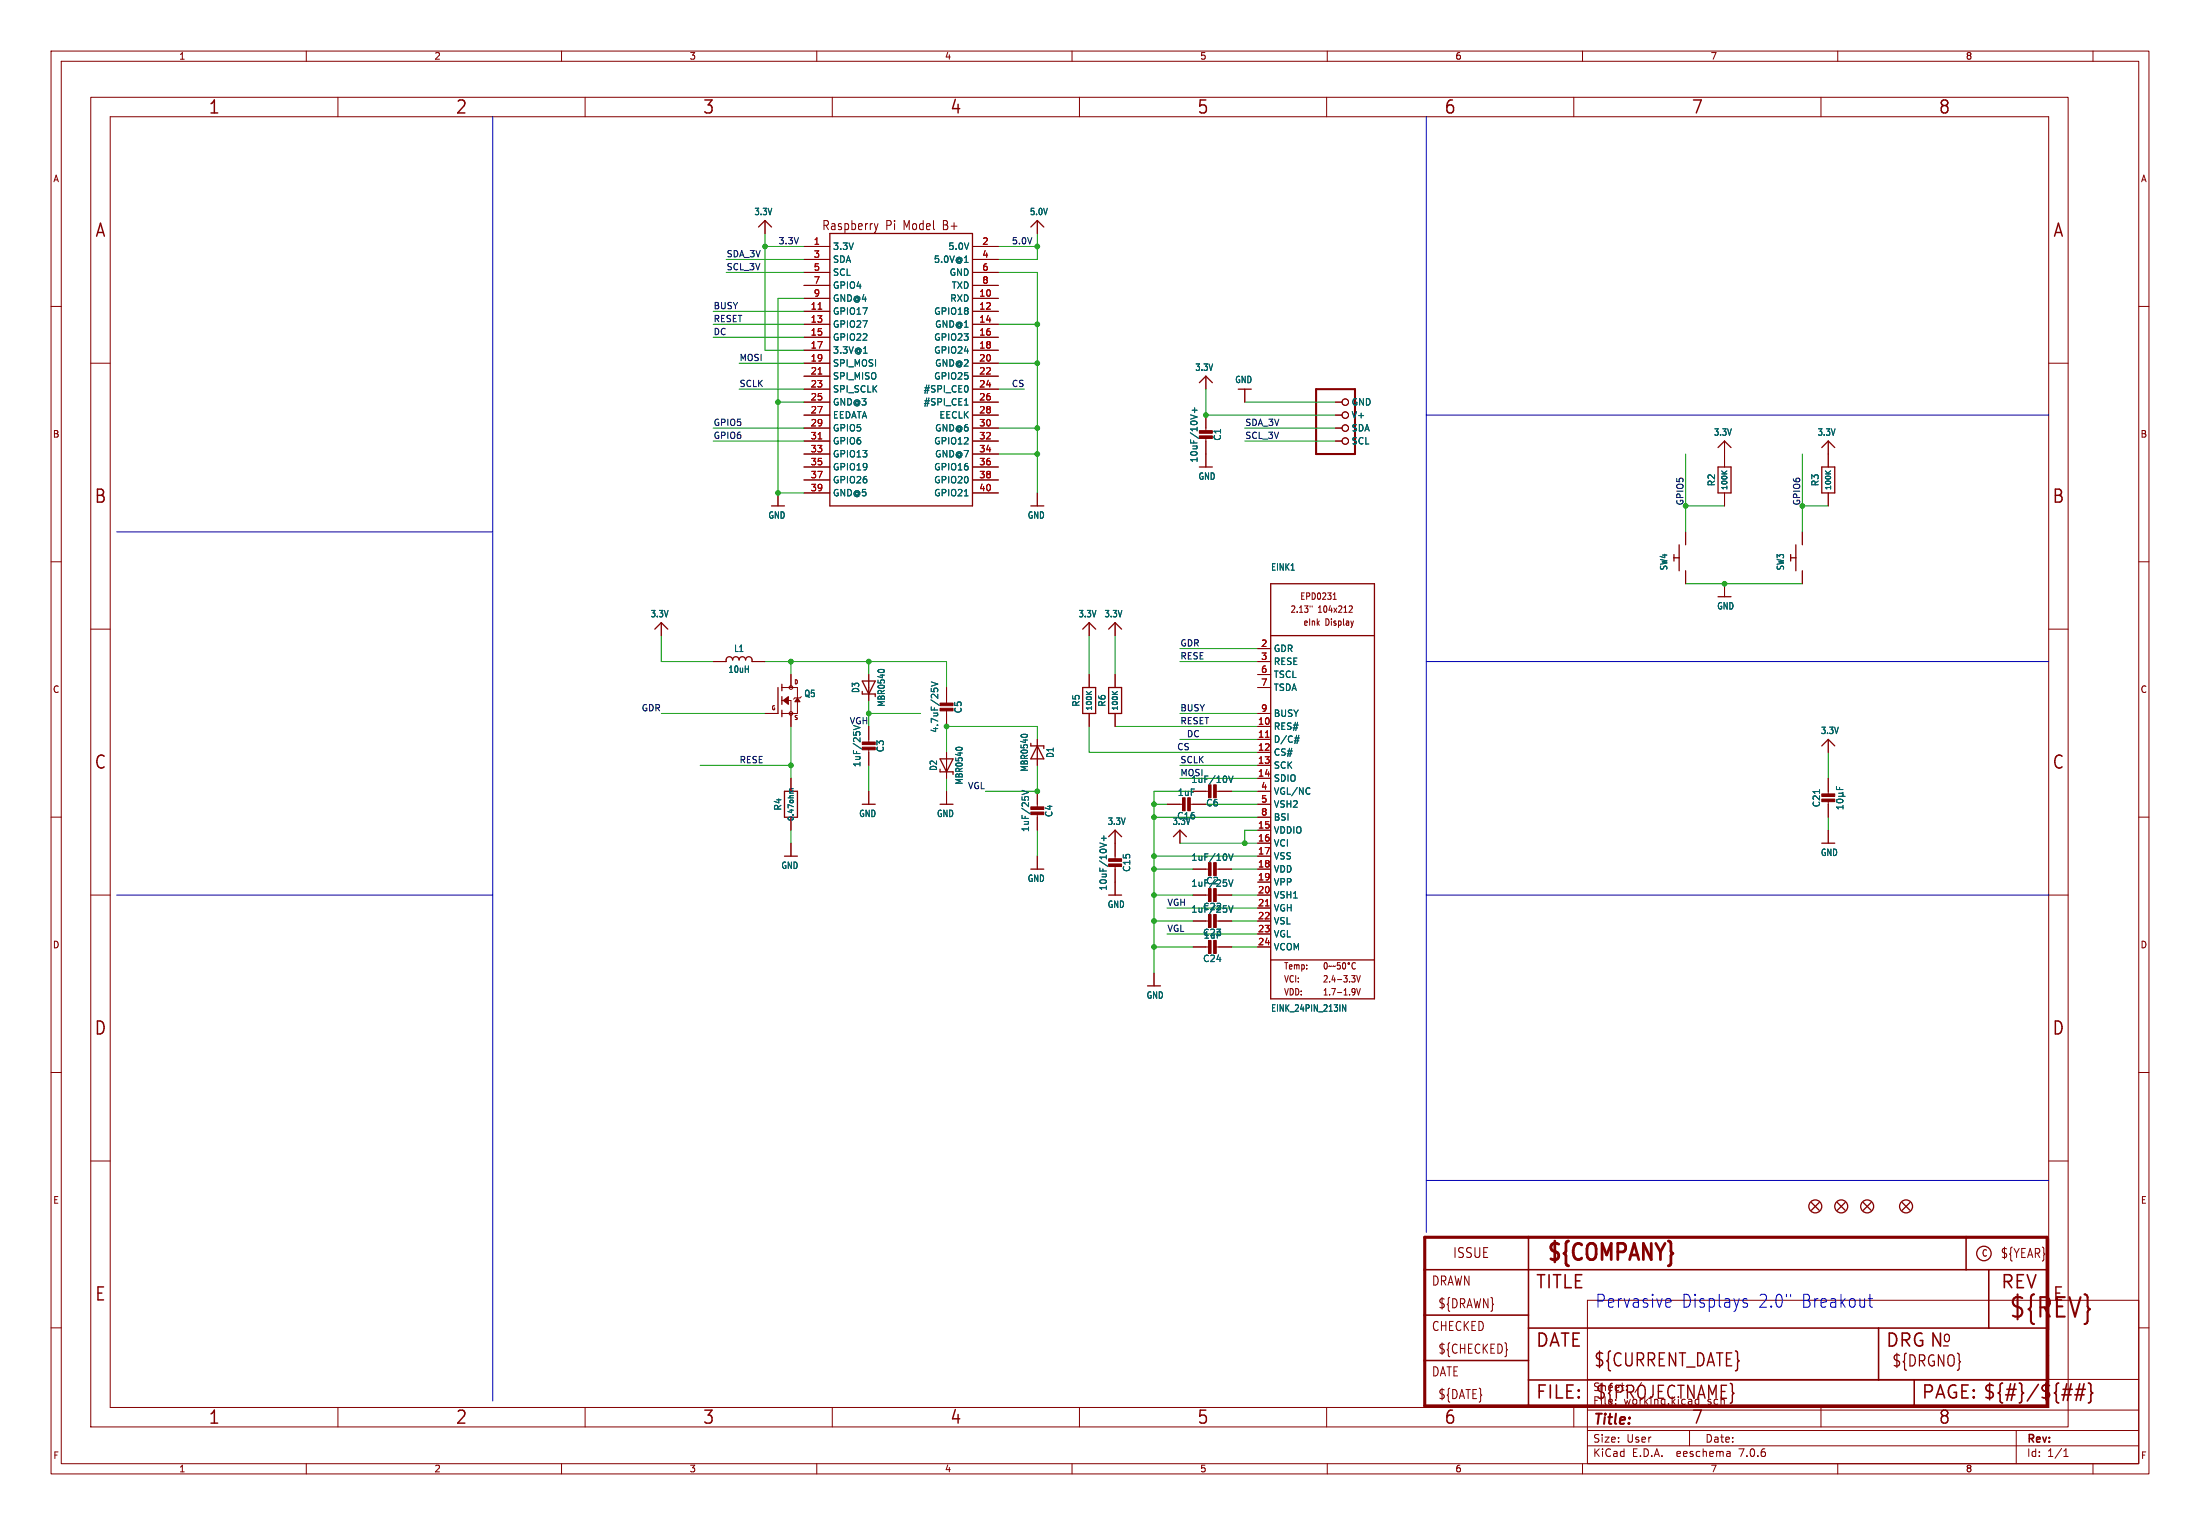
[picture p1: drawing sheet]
<svg xmlns="http://www.w3.org/2000/svg" width="431mm" height="299mm" viewBox="0 0 431 299" stroke-linecap="round" stroke-linejoin="round" font-family="sans-serif">
<g fill="none" stroke="#840000" stroke-width=".2">
<path d="M10 10h411v278.6h-411zM12 12h407v274.6h-407zM17.8 19.1h387.3v260.3h-387.3zM60 10v2M66.2 19.1v3.8M110 10v2M114.6 19.1v3.8M160 10v2M163 19.1v3.8M210 10v2M211.5 19.1v3.8M259.9 19.1v3.8"/>
<path d="M260 10v2M308.3 19.1v3.8M310 10v2M356.7 19.1v3.8M360 10v2M410 10v2M21.6 22.9h379.7v252.7h-379.7zM10 60h2M149.9 43.2v2.5M157.5 48.3h5.1M157.5 58.4h5.1M157.5 50.8h5.1"/>
<path d="M157.5 53.3h5.1M157.5 55.9h5.1M171.3 43.8l.3 1.2M171.6 45l-.2 .5M172 43.8l-.4 1.2M190.5 48.3h5.1M190.5 58.4h5.1M190.5 50.8h5.1M190.5 53.3h5.1M190.5 55.9h5.1M203.2 43.2v2.5M419 60h2"/>
<path d="M17.8 71.1h3.8M157.5 78.7h5.1M157.5 61h5.1M157.5 63.5h5.1M157.5 66h5.1M157.5 68.6h5.1M157.5 71.1h5.1M157.5 73.7h5.1M157.5 76.2h5.1M190.5 78.7h5.1M190.5 61h5.1M190.5 63.5h5.1"/>
<path d="M190.5 66h5.1M190.5 68.6h5.1M190.5 71.1h5.1M190.5 73.7h5.1M190.5 76.2h5.1M236.2 73.7v2.5M243.8 76.2v2.5M261.6 78.7h1.3M401.3 71.1h3.8M152.4 96.5v2.6M157.5 81.3h5.1M157.5 83.8h5.1"/>
<path d="M157.5 86.4h5.1M157.5 88.9h5.1M157.5 91.4h5.1M157.5 94h5.1M157.5 96.5h5.1M190.5 81.3h5.1M190.5 83.8h5.1M190.5 86.4h5.1M190.5 88.9h5.1M190.5 91.4h5.1M190.5 94h5.1M190.5 96.5h5.1"/>
<path d="M203.2 96.5v2.6M236.2 81.3v3.3M236.2 85.6v5.8M261.6 81.3h1.3M261.6 83.8h1.3M261.6 86.4h1.3M337.8 86.4v5M337.8 96.5v2.6M358.1 86.4v5M358.1 96.5v2.6M10 110h2M257 118.6v.3"/>
<path d="M261.2 117.4h.6M261.4 116.3l.1-.2v1.3M264.4 118.6l.4 .1 .1 .3-.7 .9h.7M330.2 104.1v2.6M330.2 111.8v2.5M337.8 114.3v2.5M353.1 104.1v2.6M353.1 111.8v2.5M419 110h2M17.8 123.2h3.8M129.5 121.9v2.6M139.7 129.5h2.5"/>
<path d="M147.3 129.5h2.6M149.9 139.7h2.5M153.2 134.6h3v5.1h-3M153.2 137.2h1.7v5M154.9 132.1v2.5M157 136.4l-.3 .3h-1l-.3 .2M170.2 132.1v5.1M185.4 134.6v3.3M185.4 138.9v3.3M213.4 121.9v2.6M213.4 132.1v2.5M213.4 139.7v2.5"/>
<path d="M218.4 121.9v2.6M218.4 132.1v2.5M218.4 139.7v2.5M246.4 127h2.5M246.4 129.5h2.5M246.4 132.1h2.5M246.4 134.6h2.5M246.4 139.7h2.5M265.1 121.6l-.2 .8M401.3 123.2h3.8M10 160h2M154.9 152.4v2.5"/>
<path d="M170.2 142.2v3.3M170.2 146.6v3.3M170.2 154.9v2.6M185.4 147.3v5.1M185.4 154.9v2.6M203.2 144.8v5.1M203.2 154.9v3.3M203.2 159.3v3.3M228.6 157.5h3.3M232.9 157.5h3.3M233.7 154.9h3.3M238 154.9h3.3"/>
<path d="M246.4 154.9h2.5M246.4 142.2h2.5M246.4 144.8h2.5M246.4 147.3h2.5M246.4 149.9h2.5M246.4 152.4h2.5M246.4 157.5h2.5M358.1 144.8v2.5M358.1 152.4v3.3M358.1 156.7v3.3M419 160h2M17.8 175.3h3.8"/>
<path d="M154.9 160v2.6M154.9 165.1v2.5M203.2 167.6v2.6M218.4 162.6v5.8M218.4 169.4v5.9M231.1 162.6v2.5M233.7 170.2h3.3M233.7 175.3h3.3M238 170.2h3.3M238 175.3h3.3M246.4 170.2h2.5M246.4 162.6h2.5"/>
<path d="M246.4 165.1h2.5M246.4 167.6h2.5M246.4 172.7h2.5M246.4 175.3h2.5M246.4 177.8h2.5M246.4 160h2.5M358.1 162.6v2.5M401.3 175.3h3.8M226.1 190.5v2.5M233.7 180.3h3.3M233.7 185.4h3.3M238 180.3h3.3"/>
<path d="M238 185.4h3.3M246.4 180.3h2.5M246.4 182.9h2.5M246.4 185.4h2.5M259.5 188.5h.1a.72 .72 0 0 1 0 1.2 .94 .94 0 0 1-.1-1.2zM260.8 189.1l-.5 .2M261.6 189.1l-.5 .2M262.5 188.5h-.5v.6l.1-.1h.4v.6l-.1 .1-.4-.1M263.1 188.5h.1a.72 .72 0 0 1 0 1.2 .94 .94 0 0 1-.1-1.2zM264.8 191h.6l-.3 .5M265.2 193.6l.2 .2-.1 .9M265.2 191.5l.2 .2v.3l-.2 .3"/>
<path d="M265.4 194.1l-.2 .2M265.5 188.6l-.1-.1a.62 .62 0 0 0-.6 .5 .62 .62 0 0 0 .4 .7l.3-.1M265.8 193.6l.3 1.2 .4-1.2M265.8 191l.3 1.3 .4-1.3M10 210h2M419 210h2M17.8 227.3h3.8M401.3 227.3h3.8M10 260h2M311 254.6h108v32h-108zM419 260h2M66.2 275.6v3.8"/>
<path d="M114.6 275.6v3.8M163 275.6v3.8M211.5 275.6v3.8M259.9 275.6v3.8M295.2 264.2l.1 .1-.1 .1M308.3 275.6v3.8M311 276.1h108M311 270.1h108M356.7 275.6v3.8M60 286.6v2M110 286.6v2M160 286.6v2"/>
<path d="M210 286.6v2M260 286.6v2M310 286.6v2M311 283.1h108M311 280.1h108M331 280.1v3M338.8 284.3l.1 .9M338.9 285.1l-.1 .1M338.9 284.5l-.1 .1M360 286.6v2M395 280.1v6.5M404.3 285.2h.8"/>
<path d="M404.3 284.1l.4-.4v1.5M410 286.6v2"/>
<circle cx="263.5" cy="78.7" r=".63"/>
<circle cx="263.5" cy="86.4" r=".63"/>
<circle cx="263.5" cy="81.3" r=".63"/>
<circle cx="263.5" cy="83.8" r=".63"/>
<circle cx="154.9" cy="139.7" r=".36"/>
<circle cx="154.9" cy="134.6" r=".36"/>
<circle cx="264.2" cy="188.6" r=".17"/>
</g>
<g fill="#840000" stroke="#840000" stroke-width=".2">
<path d="M237.7 153.7h.6v2.5h-.6z"/>
<path d="M236.7 153.7h.5v2.5h-.5z"/>
<path d="M356.9 156.5h2.5v.5h-2.5z"/>
<path d="M356.9 155.4h2.5v.6h-2.5z"/>
<path d="M237.7 168.9h.6v2.6h-.6z"/>
<path d="M236.7 168.9h.5v2.6h-.5z"/>
<path d="M237.7 174h.6v2.5h-.6z"/>
<path d="M236.7 174h.5v2.5h-.5z"/>
<path d="M237.7 179.1h.6v2.5h-.6z"/>
<path d="M236.7 179.1h.5v2.5h-.5z"/>
<path d="M234.9 84.3h2.6v.5h-2.6z"/>
<path d="M234.9 85.3h2.6v.6h-2.6z"/>
<path d="M232.7 156.2h.5v2.6h-.5z"/>
<path d="M231.6 156.2h.6v2.6h-.6z"/>
<path d="M217.2 168.1h2.5v.6h-2.5z"/>
<path d="M217.2 169.2h2.5v.5h-2.5z"/>
<path d="M153.4 137.2l1-.8v1.5z"/>
<path d="M156.2 136.7l.5 .7h-1z"/>
<path d="M201.9 159h2.6v.5h-2.6z"/>
<path d="M201.9 158h2.6v.5h-2.6z"/>
<path d="M184.1 138.7h2.6v.5h-2.6z"/>
<path d="M184.1 137.7h2.6v.5h-2.6z"/>
<path d="M168.9 146.3h2.5v.5h-2.5z"/>
<path d="M168.9 145.3h2.5v.5h-2.5z"/>
<path d="M237.7 184.2h.6v2.5h-.6z"/>
<path d="M236.7 184.2h.5v2.5h-.5z"/>
</g>
<g fill="none" stroke="#006464" stroke-width=".2">
<path d="M188.9 51.4h.7M169.2 69.2h.7M188.9 79.3h.7M189.6 75.8v.7M234 79.8v1M188.9 97.1h.7M233.2 81.2l1.3 .5M233.5 80.3h1M337.3 92.2l.5 .6M338.3 92.2l-.6 .4M357.6 92.2l.6 .6M358.6 92.2l-.6 .4"/>
<path d="M172 131.3a.88 .88 0 0 1 1.3 0M182.4 134.8v.6M182.4 133.5l1.3 .4-1.3 .5M182.9 135l.3-.3h.3l.2 .3M212.8 135.4l.6 .6M213.8 135.4l-.6 .4M217.9 135.4l.6 .6M218.9 135.4l-.6 .4M155.4 154.4l-.6 .1-.1 .2 .2 .2M168.5 142.5l-1.3 .4M187.2 146.6a.88 .88 0 0 1 1.3 0M200 144a.88 .88 0 0 1 1.3 0"/>
<path d="M200.2 154.7l1.3 .5-1.3 .4M240.7 151.9l.4 1.3 .4-1.3M253.5 145.1h.9M253.6 144.5h.9M254.4 144l-.3 1.6M256.5 154.3l.1 .1M256.6 155.4l-.1 .1M356.4 154.6v.8M359.8 154v.6h1.2M359.8 156.7a.75 .75 0 0 1 1.2 .2 .72 .72 0 0 1-1.2-.1zM360.2 155.9h1.2M360.2 155.3h.6"/>
<path d="M360.4 154.2v.4M360.8 155.3l.2 .2-.2 .4M361 157.7v.7M361 158h-1.2l.3 .4M361 155.1l-.2 .2M215.4 165l1.3 .5M215.8 164.1h.9M216.2 163.7v.9M240.7 167.2l.4 1.3 .4-1.3M240.7 172.3l.4 1.2 .4-1.2M240.7 177.3l.4 1.3 .4-1.3M263.6 196.7v1.3l-.6-1.3v1.3"/>
</g>
<g fill="none" stroke="#840000" stroke-width=".25">
<path d="M148.6 44.5l1.3-1.3 1.2 1.3M162.6 45.7h27.9v53.4h-27.9zM201.9 44.5l1.3-1.3 1.3 1.3M234.9 74.9l1.3-1.2 1.3 1.2M242.6 76.2h2.5M151.1 99.1h2.6M201.9 99.1h2.6M234.9 91.4h2.6M336.5 91.4h2.6v5.1h-2.6zM336.5 87.6l1.3-1.2 1.3 1.2M356.9 91.4h2.5v5.1h-2.5zM356.9 87.6l1.2-1.2 1.3 1.2"/>
<path d="M248.9 114.3h20.3v81.3h-20.3zM327.9 108.6v1.3M327.9 109.2h1M328.9 106.7v5.1M336.5 116.8h2.6M350.8 109.2h1M350.8 108.6v1.3M351.8 106.7v5.1M128.3 123.2l1.2-1.3 1.3 1.3M142.2 129.5v-.3a.64 .64 0 0 1 .7-.6 .64 .64 0 0 1 .6 .6 .64 .64 0 0 1 .6-.6 .64 .64 0 0 1 .7 .6 .64 .64 0 0 1 .6-.6 .64 .64 0 0 1 .6 .6 .64 .64 0 0 1 .7-.6 .64 .64 0 0 1 .6 .6v.3M152.4 134.6v5.1M153.2 134v1.3"/>
<path d="M153.2 136.4v1.5M153.2 139.1v1.2M168.9 133.4h2.5l-1.2 2.5zM168.9 135.9h2.5v.5M212.1 134.6h2.5v5.1h-2.5zM212.1 123.2l1.3-1.3 1.2 1.3M217.2 123.2l1.2-1.3 1.3 1.3M217.2 134.6h2.5v5.1h-2.5zM248.9 124.5h20.3M153.7 154.9h2.5v5.1h-2.5zM168.9 157.5h2.5M184.1 148.6h2.6l-1.3 2.5z"/>
<path d="M184.1 157.5h2.6M184.1 151.1h2.6v.5M201.9 146.1h2.6v.5M203.2 146.1l1.3 2.5h-2.6zM356.9 146.1l1.2-1.3 1.3 1.3M153.7 167.6h2.5M201.9 170.2h2.6M217.2 175.3h2.5M217.2 163.8l1.2-1.2 1.3 1.2M229.9 163.8l1.2-1.2 1.3 1.2M356.9 165.1h2.5M224.8 193h2.5"/>
<path d="M248.9 188h20.3M354.8 235.5l1.6 1.5M356.4 235.5l-1.6 1.5M359.9 235.5l1.5 1.5M361.4 235.5l-1.5 1.5M365 235.5l1.5 1.5M366.5 235.5l-1.5 1.5M372.6 235.5l1.5 1.5M374.1 235.5l-1.5 1.5"/>
<circle cx="355.6" cy="236.2" r="1.27"/>
<circle cx="360.7" cy="236.2" r="1.27"/>
<circle cx="365.8" cy="236.2" r="1.27"/>
<circle cx="373.4" cy="236.2" r="1.27"/>
<circle cx="388.6" cy="245.4" r="1.42"/>
</g>
<path d="M279.1 242.3h121.9v33h-121.9z" fill="none" stroke="#840000" stroke-width=".61"/>
<path d="M279.1 257.5h20.3M279.1 248.6h121.9M299.4 242.3v33M385.1 242.3v6.3M389.6 248.6v11.4M279.1 266.4h20.3M299.4 270.2h101.6M299.4 260h101.6M368 260v10.2M375 270.2v5.1" fill="none" stroke="#840000" stroke-width=".3"/>
<path d="M403.9 273.1h1.8M404.1 272h1.9M405.7 270.9l-.7 3.3M406.4 273.1h1.9M406.7 272h1.8M407.4 270.9l-.7 3.3M408.3 270.9l-.8 3.3M409.1 270.8l.4 .1 .1 .3v1.2l.3 .4-.3 .3v1.2l-.1 .3-.4 .1" fill="none" stroke="#840000" stroke-width=".32"/>
<path d="M257.8 76.2h7.6v12.7h-7.6z" fill="none" stroke="#840000" stroke-width=".41"/>
<path d="M160.3 60.5h.7M160.3 73.2h.7M160.3 85.9h.7M247.9 144.4h.7M247.9 177.4h.7" fill="none" stroke="#a90000" stroke-width=".2"/>
<g fill="none" stroke="#0000c2" stroke-width=".2">
<path d="M96.5 22.9v251.4M279.4 22.9v218.4M279.4 81.3h121.9M22.9 104.1h73.6M279.4 129.5h121.9M22.9 175.3h73.6M279.4 175.3h121.9M279.4 231.1h121.9M326.6 254.3l.6 .1 .1 .5-1 .2M327.2 255.9l-.6 .1M341.7 255.1h.3a.44 .44 0 0 1 .3 .4 .44 .44 0 0 1-.3 .5h-.4M341.7 254.3l.5 .1"/>
<path d="M350.8 253.4v.5M366 254.3h.8M366.3 253.4v2.2l.1 .3 .4 .1"/>
</g>
<g fill="none" stroke="#009600" stroke-width=".2">
<path d="M142.2 50.8h15.3M142.2 53.3h15.3M149.9 48.3h7.6M149.9 45.7v22.9h7.6M157.5 58.4h-5.1v38.1h5.1M195.6 48.3h7.6M195.6 53.3h7.6v43.2M203.2 45.7v5.1h-7.6M139.7 63.5h17.8M139.7 61h17.8M139.7 66h17.8M144.8 71.1h12.7"/>
<path d="M144.8 76.2h12.7M152.4 78.7h5.1M195.6 71.1h7.6M195.6 76.2h5.1M195.6 63.5h7.6M236.2 76.2v5.1h25.4M243.8 78.7h17.8M139.7 86.4h17.8M139.7 83.8h17.8M195.6 83.8h7.6M195.6 88.9h7.6M243.8 86.4h17.8"/>
<path d="M243.8 83.8h17.8M330.2 99.1h7.6M330.2 88.9v15.2M353.1 99.1h5M353.1 88.9v15.2M330.2 114.3h22.9M129.5 139.7h20.4M129.5 124.5v5h10.2M149.9 129.5h35.5v5.1M154.9 129.5v2.6M170.2 139.7h10.1M170.2 129.5v2.6"/>
<path d="M170.2 137.2v5M213.4 124.5v7.6M218.4 124.5v7.6M231.1 139.7h15.3M231.1 129.5h15.3M231.1 127h15.3M137.2 149.9h17.7M154.9 142.2v10.2M170.2 149.9v5M185.4 152.4v2.5M203.2 149.9v5h-10.2M203.2 144.8v-2.6h-17.8v5.1"/>
<path d="M213.4 142.2v5.1h33M218.4 142.2h28M226.1 157.5h2.5M231.1 149.9h15.3M231.1 144.8h15.3M231.1 152.4h15.3M233.7 154.9h-7.6v35.6M236.2 157.5h10.2M241.3 154.9h5.1M358.1 147.3v5.1M154.9 162.6v2.5M203.2 162.6v5"/>
<path d="M226.1 175.3h7.6M226.1 170.2h7.6M226.1 167.6h20.3M226.1 160h20.3M228.6 177.8h17.8M231.1 165.1h15.3M241.3 175.3h5.1M241.3 170.2h5.1M246.4 162.6h-2.6v2.5M358.1 160v2.6M226.1 185.4h7.6M226.1 180.3h7.6"/>
<path d="M228.6 182.9h17.8M241.3 185.4h5.1M241.3 180.3h5.1"/>
</g>
<g fill="#009600" stroke="#009600" stroke-width=".2">
<circle cx="226.1" cy="180.3" r=".46"/>
<circle cx="226.1" cy="175.3" r=".46"/>
<circle cx="226.1" cy="185.4" r=".46"/>
<circle cx="226.1" cy="167.6" r=".46"/>
<circle cx="226.1" cy="160" r=".46"/>
<circle cx="226.1" cy="170.2" r=".46"/>
<circle cx="154.9" cy="129.5" r=".46"/>
<circle cx="152.4" cy="96.5" r=".46"/>
<circle cx="170.2" cy="139.7" r=".46"/>
<circle cx="170.2" cy="129.5" r=".46"/>
<circle cx="203.2" cy="154.9" r=".46"/>
<circle cx="185.4" cy="142.2" r=".46"/>
<circle cx="203.2" cy="88.9" r=".46"/>
<circle cx="243.8" cy="165.1" r=".46"/>
<circle cx="353.1" cy="99.1" r=".46"/>
<circle cx="337.8" cy="114.3" r=".46"/>
<circle cx="203.2" cy="63.5" r=".46"/>
<circle cx="203.2" cy="71.1" r=".46"/>
<circle cx="203.2" cy="83.8" r=".46"/>
<circle cx="203.2" cy="48.3" r=".46"/>
<circle cx="236.2" cy="81.3" r=".46"/>
<circle cx="149.9" cy="48.3" r=".46"/>
<circle cx="152.4" cy="78.7" r=".46"/>
<circle cx="226.1" cy="157.5" r=".46"/>
<circle cx="330.2" cy="99.1" r=".46"/>
<circle cx="154.9" cy="149.9" r=".46"/>
</g>
<text font-size="5.3" fill="#840000" x="393.4" y="258.6">${REV}</text>
<text font-size="4.4" fill="#840000" x="302.7" y="247.6">${COMPANY}</text>
<g font-size="3.5" fill="#840000">
<text x="40.7" y="22.7">1</text>
<text x="89.1" y="22.7">2</text>
<text x="137.5" y="22.7">3</text>
<text x="186" y="22.7">4</text>
<text x="234.4" y="22.7">5</text>
<text x="282.8" y="22.7">6</text>
<text x="331.2" y="22.7">7</text>
<text x="379.6" y="22.7">8</text>
<text x="18.5" y="46.8">A</text>
<text x="402" y="46.8">A</text>
<text x="18.3" y="98.9">B</text>
<text x="401.9" y="98.9">B</text>
<text x="18.3" y="150.9">C</text>
<text x="401.9" y="150.9">C</text>
<text x="18.3" y="203">D</text>
<text x="401.9" y="203">D</text>
<text x="18.5" y="255.1">E</text>
<text x="300.7" y="252.7">TITLE</text>
<text x="391.8" y="252.7">REV</text>
<text x="402" y="255.1">E</text>
<text x="300.7" y="264.2">DATE</text>
<text x="312.1" y="267.9">${CURRENT_DATE}</text>
<text x="369.3" y="264.2">DRG N</text>
<text x="300.7" y="274.3">FILE:</text>
<text x="312.4" y="274.3">${PROJECTNAME}</text>
<text x="376.3" y="274.3">PAGE: ${#}/${##}</text>
<text x="40.7" y="279.2">1</text>
<text x="89.1" y="279.2">2</text>
<text x="137.5" y="279.2">3</text>
<text x="186" y="279.2">4</text>
<text x="234.4" y="279.2">5</text>
<text x="282.8" y="279.2">6</text>
<text x="331.2" y="279.2">7</text>
<text x="379.6" y="279.2">8</text>
</g>
<g font-size="3.5" fill="#0000c2">
<text x="312.4" y="256.3">Pervasive</text>
<text x="329.3" y="256.3">Displays</text>
<text x="344.3" y="256.3">2.0&quot;</text>
<text x="352.8" y="256.3">Breakout</text>
</g>
<g font-size="3" fill="#840000">
<text x="380.4" y="263.1">o</text>
<text x="370.5" y="267.9">${DRGNO}</text>
</g>
<text font-size="2.8" fill="#840000" x="312" y="279.5">Title:</text>
<text font-size="2.7" fill="#840000" x="284.5" y="246.6">ISSUE</text>
<g font-size="2.5" fill="#840000">
<text x="160.9" y="45.3">Raspberry</text>
<text x="173.5" y="45.3">Pi</text>
<text x="177.1" y="45.3">Model</text>
<text x="185.1" y="45.3">B+</text>
<text x="280.4" y="252">DRAWN</text>
<text x="391.8" y="246.6">${YEAR}</text>
<text x="281.6" y="256.4">${DRAWN}</text>
<text x="280.4" y="260.9">CHECKED</text>
<text x="280.4" y="269.8">DATE</text>
<text x="281.6" y="265.3">${CHECKED}</text>
<text x="281.6" y="274.2">${DATE}</text>
</g>
<g font-size="2.1" fill="#840000">
<text x="312" y="275.3">File:</text>
<text x="312" y="272.6">Sheet:</text>
<text x="318" y="275.3">working.kicad_sch</text>
<text x="320.2" y="272.6">/</text>
<text x="312" y="285.5">KiCad</text>
<text x="312" y="282.7">Size:</text>
<text x="318.6" y="282.7">User</text>
<text x="319.7" y="285.5">E.D.A.</text>
<text x="328.6" y="285.5">eeschema</text>
<text x="334" y="282.7">Date:</text>
<text x="340.9" y="285.5">7.0.6</text>
<text x="397" y="282.9">Rev:</text>
<text x="397" y="285.5">Id:</text>
<text x="401" y="285.5">1/1</text>
</g>
<g font-size="1.8" fill="#840000">
<text x="35" y="11.9">1</text>
<text x="85" y="11.9">2</text>
<text x="135" y="11.9">3</text>
<text x="185" y="11.9">4</text>
<text x="235" y="11.9">5</text>
<text x="285" y="11.9">6</text>
<text x="335" y="11.9">7</text>
<text x="385" y="11.9">8</text>
<text x="10.3" y="35.9">A</text>
<text x="419.3" y="35.9">A</text>
<text x="10.3" y="85.9">B</text>
<text x="419.2" y="85.9">B</text>
<text x="254.6" y="117.6">EPD0231</text>
<text x="252.7" y="120.2">2.13&quot;</text>
<text x="255.2" y="122.7">eInk</text>
<text x="258.2" y="120.2">104x212</text>
<text x="259.6" y="122.7">Display</text>
<text x="10.3" y="135.9">C</text>
<text x="419.2" y="135.9">C</text>
<text x="10.3" y="185.9">D</text>
<text x="419.2" y="185.9">D</text>
<text x="251.4" y="190">Temp:</text>
<text x="251.4" y="192.6">VCI:</text>
<text x="251.4" y="195.1">VDD:</text>
<text x="259.1" y="195.1">1.7-1.9V</text>
<text x="259.1" y="192.6">2.4-3.3V</text>
<text x="10.3" y="235.9">E</text>
<text x="419.3" y="235.9">E</text>
<text x="388.1" y="246.2">C</text>
<text x="10.3" y="285.9">F</text>
<text x="419.3" y="285.9">F</text>
<text x="35" y="288.5">1</text>
<text x="85" y="288.5">2</text>
<text x="135" y="288.5">3</text>
<text x="185" y="288.5">4</text>
<text x="235" y="288.5">5</text>
<text x="285" y="288.5">6</text>
<text x="335" y="288.5">7</text>
<text x="385" y="288.5">8</text>
</g>
<g font-size="1.8" fill="#006464">
<text x="147.7" y="42.3">3.3V</text>
<text x="201.6" y="42.3">5.0V</text>
<text x="163.1" y="49.1">3.3V</text>
<text x="163.1" y="51.7">SDA</text>
<text x="182.8" y="51.7">5.0V@1</text>
<text x="185.7" y="49.1">5.0V</text>
<text x="163.1" y="54.2">SCL</text>
<text x="163.1" y="56.7">GPIO4</text>
<text x="163.1" y="59.3">GND@4</text>
<text x="185.9" y="54.2">GND</text>
<text x="186" y="59.3">RXD</text>
<text x="186.3" y="56.7">TXD</text>
<text x="163.1" y="61.8">GPIO17</text>
<text x="163.1" y="64.4">GPIO27</text>
<text x="182.9" y="61.8">GPIO18</text>
<text x="183.1" y="64.4">GND@1</text>
<text x="163.1" y="66.9">GPIO22</text>
<text x="163.1" y="69.4">3.3V@1</text>
<text x="163.1" y="72">SPI_MOSI</text>
<text x="182.9" y="66.9">GPIO23</text>
<text x="182.9" y="69.4">GPIO24</text>
<text x="183.1" y="72">GND@2</text>
<text x="163.1" y="74.5">SPI_MISO</text>
<text x="163.1" y="77.1">SPI_SCLK</text>
<text x="180.8" y="77.1">#SPI_CE0</text>
<text x="182.9" y="74.5">GPIO25</text>
<text x="234" y="72.8">3.3V</text>
<text x="241.9" y="75.2">GND</text>
<text x="163.1" y="79.6">GND@3</text>
<text x="163.1" y="82.1">EEDATA</text>
<text x="180.8" y="79.6">#SPI_CE1</text>
<text x="183.9" y="82.1">EECLK</text>
<text x="264.7" y="79.6">GND</text>
<text x="264.7" y="82.1">V+</text>
<text x="163.1" y="84.7">GPIO5</text>
<text x="163.1" y="87.2">GPIO6</text>
<text x="163.1" y="89.8">GPIO13</text>
<text x="182.9" y="87.2">GPIO12</text>
<text x="183.1" y="84.7">GND@6</text>
<text x="183.1" y="89.8">GND@7</text>
<text x="239.4" y="86.4" transform="rotate(-90 239.4 86.4)">C1</text>
<text x="264.7" y="84.7">SDA</text>
<text x="264.7" y="87.2">SCL</text>
<text x="335.6" y="85.5">3.3V</text>
<text x="356" y="85.5">3.3V</text>
<text x="163.1" y="92.3">GPIO19</text>
<text x="163.1" y="94.8">GPIO26</text>
<text x="182.9" y="92.3">GPIO16</text>
<text x="182.9" y="94.8">GPIO20</text>
<text x="234.7" y="94.1">GND</text>
<text x="234.8" y="90.7" transform="rotate(-90 234.8 90.7)">10uF/10V+</text>
<text x="336.1" y="95.3" transform="rotate(-90 336.1 95.3)">R2</text>
<text x="356.5" y="95.3" transform="rotate(-90 356.5 95.3)">R3</text>
<text x="150.4" y="101.8">GND</text>
<text x="163.1" y="97.4">GND@5</text>
<text x="182.9" y="97.4">GPIO21</text>
<text x="201.2" y="101.8">GND</text>
<text x="248.9" y="111.9">EINK1</text>
<text x="326.8" y="111.8" transform="rotate(-90 326.8 111.8)">SW4</text>
<text x="349.7" y="111.8" transform="rotate(-90 349.7 111.8)">SW3</text>
<text x="336.3" y="119.5">GND</text>
<text x="127.4" y="121.1">3.3V</text>
<text x="211.2" y="121.1">3.3V</text>
<text x="216.3" y="121.1">3.3V</text>
<text x="142.6" y="131.9">10uH</text>
<text x="143.7" y="127.9">L1</text>
<text x="249.4" y="127.9">GDR</text>
<text x="249.4" y="130.4">RESE</text>
<text x="157.5" y="136.7">Q5</text>
<text x="168.5" y="135.8" transform="rotate(-90 168.5 135.8)">D3</text>
<text x="249.4" y="132.9">TSCL</text>
<text x="249.4" y="135.5">TSDA</text>
<text x="173.5" y="138.5" transform="rotate(-90 173.5 138.5)">MBR0540</text>
<text x="184" y="143.6" transform="rotate(-90 184 143.6)">4.7uF/25V</text>
<text x="188.6" y="139.8" transform="rotate(-90 188.6 139.8)">C5</text>
<text x="211.7" y="138.5" transform="rotate(-90 211.7 138.5)">R5</text>
<text x="216.8" y="138.5" transform="rotate(-90 216.8 138.5)">R6</text>
<text x="249.4" y="143.1">RES#</text>
<text x="249.4" y="140.6">BUSY</text>
<text x="356.6" y="143.9">3.3V</text>
<text x="173.3" y="147.4" transform="rotate(-90 173.3 147.4)">C3</text>
<text x="206.6" y="148.5" transform="rotate(-90 206.6 148.5)">D1</text>
<text x="249.4" y="145.6">D/C#</text>
<text x="249.4" y="148.2">CS#</text>
<text x="168.7" y="150.3" transform="rotate(-90 168.7 150.3)">1uF/25V</text>
<text x="183.7" y="151" transform="rotate(-90 183.7 151)">D2</text>
<text x="188.8" y="153.7" transform="rotate(-90 188.8 153.7)">MBR0540</text>
<text x="201.6" y="151.2" transform="rotate(-90 201.6 151.2)">MBR0540</text>
<text x="233.3" y="153.5">1uF/10V</text>
<text x="249.4" y="150.7">SCK</text>
<text x="249.4" y="153.3">SDIO</text>
<text x="249.4" y="155.8">VGL/NC</text>
<text x="153.3" y="158.8" transform="rotate(-90 153.3 158.8)">R4</text>
<text x="168.2" y="160.2">GND</text>
<text x="183.4" y="160.2">GND</text>
<text x="206.4" y="160.1" transform="rotate(-90 206.4 160.1)">C4</text>
<text x="216.9" y="161.7">3.3V</text>
<text x="229.6" y="161.7">3.3V</text>
<text x="230.5" y="160.6">C16</text>
<text x="230.6" y="156">1uF</text>
<text x="236.2" y="158.1">C6</text>
<text x="249.4" y="158.3">VSH2</text>
<text x="249.4" y="160.9">BSI</text>
<text x="356.7" y="158.2" transform="rotate(-90 356.7 158.2)">C21</text>
<text x="201.8" y="163" transform="rotate(-90 201.8 163)">1uF/25V</text>
<text x="249.4" y="163.4">VDDIO</text>
<text x="249.4" y="166">VCI</text>
<text x="356.6" y="167.8">GND</text>
<text x="153" y="170.3">GND</text>
<text x="201.2" y="172.9">GND</text>
<text x="221.6" y="170.8" transform="rotate(-90 221.6 170.8)">C15</text>
<text x="233.3" y="168.7">1uF/10V</text>
<text x="233.3" y="173.8">1uF/25V</text>
<text x="236.2" y="173.3">C2</text>
<text x="249.4" y="168.5">VSS</text>
<text x="249.4" y="171">VDD</text>
<text x="249.4" y="173.6">VPP</text>
<text x="216.9" y="178">GND</text>
<text x="217" y="174.5" transform="rotate(-90 217 174.5)">10uF/10V+</text>
<text x="233.3" y="178.9">1uF/25V</text>
<text x="235.6" y="178.4">C22</text>
<text x="249.4" y="176.1">VSH1</text>
<text x="249.4" y="178.7">VGH</text>
<text x="235.6" y="183.5">C23</text>
<text x="235.7" y="184">1uF</text>
<text x="249.4" y="181.2">VSL</text>
<text x="249.4" y="183.7">VGL</text>
<text x="235.6" y="188.6">C24</text>
<text x="249.4" y="186.3">VCOM</text>
<text x="224.5" y="195.7">GND</text>
<text x="248.9" y="198.3">EINK_24PIN_213IN</text>
</g>
<g font-size="1.8" fill="#a90000">
<text x="159.3" y="48">1</text>
<text x="159.3" y="50.5">3</text>
<text x="159.3" y="53.1">5</text>
<text x="192.3" y="48">2</text>
<text x="192.3" y="50.5">4</text>
<text x="192.3" y="53.1">6</text>
<text x="159.3" y="55.6">7</text>
<text x="159.3" y="58.2">9</text>
<text x="191.7" y="58.2">10</text>
<text x="192.3" y="55.6">8</text>
<text x="158.7" y="60.7">11</text>
<text x="158.7" y="63.2">13</text>
<text x="158.7" y="65.8">15</text>
<text x="191.7" y="60.7">12</text>
<text x="191.7" y="63.2">14</text>
<text x="191.7" y="65.8">16</text>
<text x="158.7" y="68.3">17</text>
<text x="158.7" y="70.9">19</text>
<text x="191.7" y="68.3">18</text>
<text x="191.7" y="70.9">20</text>
<text x="158.7" y="73.4">21</text>
<text x="158.7" y="75.9">23</text>
<text x="191.7" y="73.4">22</text>
<text x="191.7" y="75.9">24</text>
<text x="158.7" y="78.5">25</text>
<text x="158.7" y="81">27</text>
<text x="158.7" y="83.6">29</text>
<text x="191.7" y="78.5">26</text>
<text x="191.7" y="81">28</text>
<text x="191.7" y="83.6">30</text>
<text x="158.7" y="86.1">31</text>
<text x="158.7" y="88.6">33</text>
<text x="191.7" y="86.1">32</text>
<text x="191.7" y="88.6">34</text>
<text x="158.7" y="91.2">35</text>
<text x="158.7" y="93.7">37</text>
<text x="191.7" y="91.2">36</text>
<text x="191.7" y="93.7">38</text>
<text x="158.7" y="96.3">39</text>
<text x="191.7" y="96.3">40</text>
<text x="246.9" y="126.7">2</text>
<text x="246.9" y="129.3">3</text>
<text x="246.9" y="131.8">6</text>
<text x="246.9" y="134.4">7</text>
<text x="246.3" y="142">10</text>
<text x="246.9" y="139.4">9</text>
<text x="246.3" y="144.5">11</text>
<text x="246.3" y="147.1">12</text>
<text x="246.3" y="149.6">13</text>
<text x="246.3" y="152.1">14</text>
<text x="246.9" y="154.7">4</text>
<text x="246.9" y="157.2">5</text>
<text x="246.9" y="159.8">8</text>
<text x="246.3" y="162.3">15</text>
<text x="246.3" y="164.8">16</text>
<text x="246.3" y="167.4">17</text>
<text x="246.3" y="169.9">18</text>
<text x="246.3" y="172.5">19</text>
<text x="246.3" y="175">20</text>
<text x="246.3" y="177.5">21</text>
<text x="246.3" y="180.1">22</text>
<text x="246.3" y="182.6">23</text>
<text x="246.3" y="185.2">24</text>
</g>
<g font-size="1.7" fill="#0f0f0f">
<text x="152.4" y="47.9">3.3V</text>
<text x="198.1" y="47.9">5.0V</text>
<text x="142.2" y="53">SCL_3V</text>
<text x="142.2" y="50.5">SDA_3V</text>
<text x="139.7" y="65.7">DC</text>
<text x="139.7" y="60.6">BUSY</text>
<text x="139.7" y="63.2">RESET</text>
<text x="144.8" y="70.8">MOSI</text>
<text x="144.8" y="75.9">SCLK</text>
<text x="198.1" y="75.9">CS</text>
<text x="139.7" y="83.5">GPIO5</text>
<text x="243.8" y="83.5">SDA_3V</text>
<text x="139.7" y="86">GPIO6</text>
<text x="243.8" y="86">SCL_3V</text>
<text x="329.9" y="99.1" transform="rotate(-90 329.9 99.1)">GPIO5</text>
<text x="352.7" y="99.1" transform="rotate(-90 352.7 99.1)">GPIO6</text>
<text x="231.1" y="126.7">GDR</text>
<text x="231.1" y="129.2">RESE</text>
<text x="125.6" y="139.4">GDR</text>
<text x="231.1" y="139.4">BUSY</text>
<text x="231.1" y="141.9">RESET</text>
<text x="144.8" y="149.5">RESE</text>
<text x="230.5" y="147">CS</text>
<text x="231.1" y="149.5">SCLK</text>
<text x="232.4" y="144.4">DC</text>
<text x="189.5" y="154.6">VGL</text>
<text x="228.6" y="177.5">VGH</text>
<text x="228.6" y="182.5">VGL</text>
</g>
<g font-size="1.7" fill="#006464">
<text x="166.4" y="141.9">VGH</text>
<text x="231.1" y="152.1">MOSI</text>
</g>
<g font-size="1.4" fill="#006464">
<text x="338.6" y="96.1" transform="rotate(-90 338.6 96.1)">100K</text>
<text x="359" y="96.1" transform="rotate(-90 359 96.1)">100K</text>
<text x="214.2" y="139.3" transform="rotate(-90 214.2 139.3)">100K</text>
<text x="219.3" y="139.3" transform="rotate(-90 219.3 139.3)">100K</text>
<text x="155.8" y="161" transform="rotate(-90 155.8 161)">0.47ohm</text>
</g>
<g font-size="1.1" fill="#840000">
<text x="155.5" y="134.2">D</text>
<text x="151" y="139.3">G</text>
<text x="155.5" y="141.2">S</text>
</g>
</svg>
